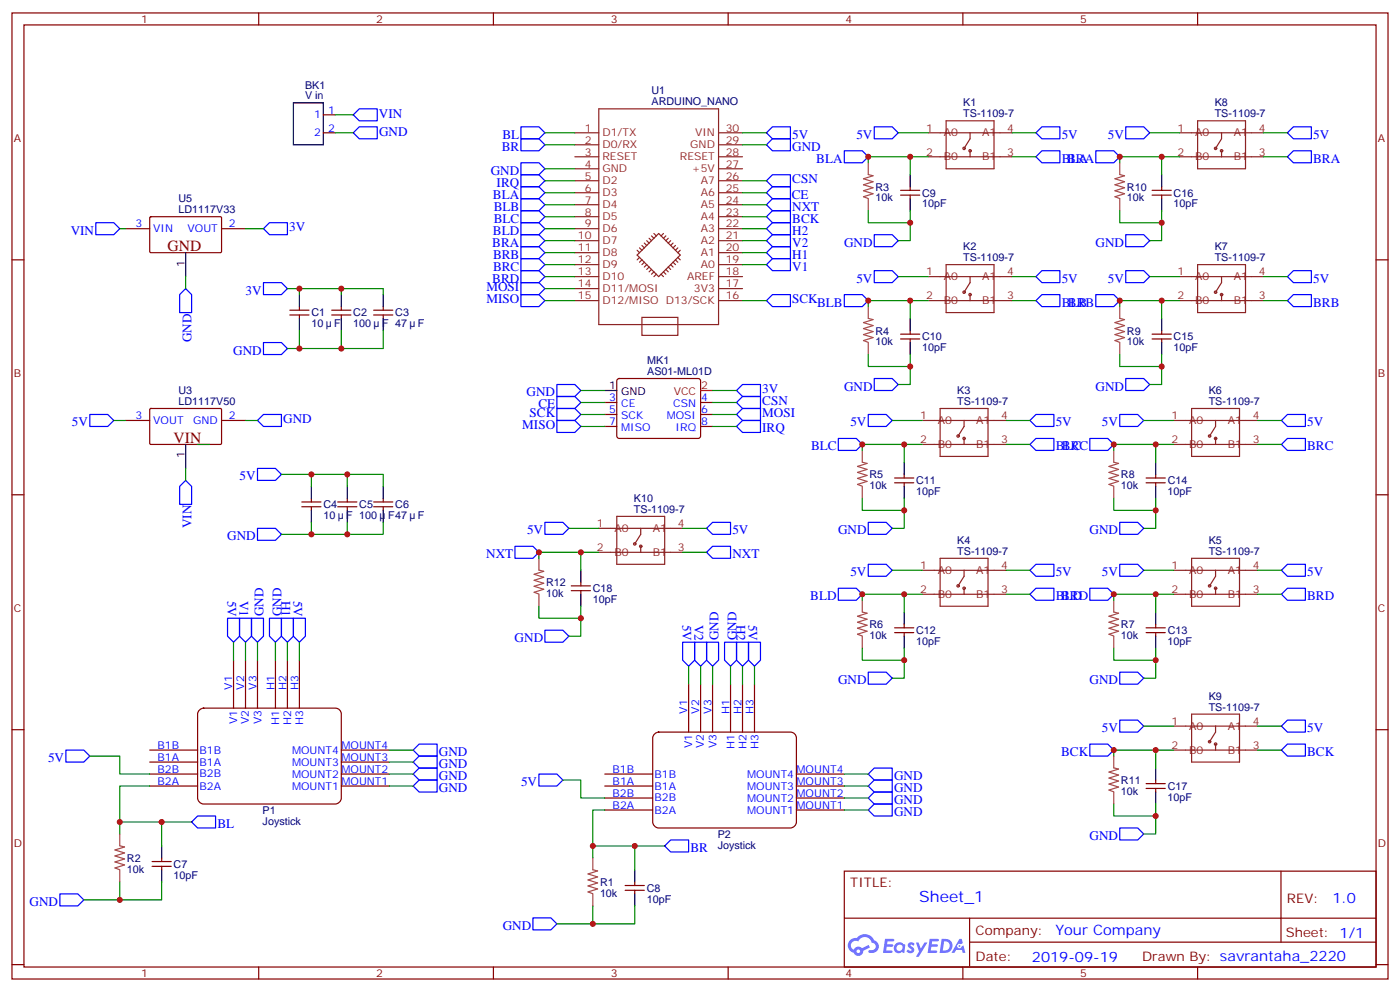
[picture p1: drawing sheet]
<svg xmlns="http://www.w3.org/2000/svg" width="412mm" height="292mm" viewBox="0 0 412 292" stroke-linecap="round" stroke-linejoin="round" font-family="sans-serif">
<g fill="none" stroke="#870000" stroke-width=".35">
<path d="M3.5 3.8h405.4v284.3h-405.4zM7.1 7.3h398.2v277.3h-398.2zM76.2 3.8v3.5M145.3 3.8v3.5M214.5 3.8v3.5M283.6 3.8v3.5M352.8 3.8v3.5M3.5 76.5h3.6M405.3 76.5h3.6M3.5 145.6h3.6M405.3 145.6h3.6M3.5 214.8h3.6"/>
<path d="M405.3 214.8h3.6M248.7 256.4h156.6v28.2h-156.6zM377.3 256.4v20.9M248.7 270.2h156.5M285.6 277.3h119.6M285.6 270.2v14.2M3.5 283.9h3.6M76.2 284.6v3.5M145.3 284.6v3.5M214.5 284.6v3.5M283.6 284.6v3.5M352.8 284.6v3.5"/>
<path d="M405.3 283.9h3.6"/>
</g>
<g fill="#5487ff">
<path d="M267.7 277.6a1.22 1.22 0 0 1 1.7 .2l-.4 .6a.47 .47 0 0 0-.3-.4 .47 .47 0 0 0-.5 .2l.1 .2a1.14 1.14 0 0 1 .8 1.8 1.14 1.14 0 0 1-1.9 0l-.2-.2 .5-.6 .7 .5a.29 .29 0 0 0 .3-.3 .29 .29 0 0 0-.2-.3 1.04 1.04 0 0 1-.6-1.7z"/>
<path d="M260.7 276.3h2.4l.3 .2-.2 .5-1.8 .1-.1 .8h1.5l.3 .4-.3 .4h-1.6l-.2 1.1h1.7l.2 .3-.2 .3-2.6 .1z"/>
<path d="M273.8 276.3h2.4l.3 .2-.1 .5-1.8 .1-.2 .8h1.6l.3 .4-.4 .4h-1.6l-.1 1.1h1.7l.2 .3-.2 .3-2.6 .1z"/>
<path d="M282.6 276.3h.7l.3 1.3-.6 .3a.69 .69 0 0 0-1 .3 .69 .69 0 0 0 .4 .9 .69 .69 0 0 0 .9-.6l.5-.2 .6 2.2h-.8l-.2-.9h-1.8l-.5 .9h-.8z"/>
<path d="M269.8 277.4h.8l.6 1.8 1.1-1.8h.9l-2.6 4.2h-.8l.9-1.5z"/>
<path d="M277.4 276.3l-.6 4.2h1.3a2.11 2.11 0 0 0 2.5-2.1 2.11 2.11 0 0 0-2.5-2.1zM278.1 277.1a1.39 1.39 0 0 1 1.7 1.4 1.39 1.39 0 0 1-1.8 1.3h-.3z"/>
<path d="M263.7 277.9a1.54 1.54 0 0 0-.1 2.2 1.54 1.54 0 0 0 2.2 .1l.6 .3 .3-2.3-.2-.3h-.4a1.49 1.49 0 0 0-2.4 0zM264 278.9a.94 .94 0 0 1 1.8 0 .94 .94 0 0 1-1.8 0z"/>
<path d="M250.4 276.7a2.18 2.18 0 0 0 1.1 3.7 1.44 1.44 0 0 0 1.6 .9 1.44 1.44 0 0 0 1.2-1.4l2-1.1-.5-.7-1.9 1a1.47 1.47 0 0 0-2.4 .4 1.39 1.39 0 0 1-.7-1.9 1.39 1.39 0 0 1 2-.5 2.12 2.12 0 0 1 2.2-1.3 2.12 2.12 0 0 1 1.9 1.7 1.14 1.14 0 0 1 1.1 1.4 1.14 1.14 0 0 1-1.7 .7 .43 .43 0 0 0-.5 .4 .43 .43 0 0 0 .4 .5 1.98 1.98 0 0 0 2.5-1.2 1.98 1.98 0 0 0-1.2-2.6 3.1 3.1 0 0 0-5.3-.6l-.9 .1zM252.3 280a.55 .55 0 0 1 1.1 0 .55 .55 0 0 1-1.1 0z"/>
<circle cx="282.6" cy="278.4" r=".26"/>
</g>
<g fill="none" stroke="#8c2424" stroke-width=".35">
<path d="M169.3 39.1h7.1M176.4 32h35.3v63.5h-35.3zM211.7 39.1h7M273.4 39.1h24.7M278.7 35.6h14.1v14.1h-14.1zM285.8 39.1v1.8l-1.8 2.8M347.5 39.1h24.7M352.8 35.6h14.1v14.1h-14.1zM359.8 39.1v1.8l-1.7 2.8M169.3 56.7h7.1M169.3 53.2h7.1M169.3 49.7h7.1"/>
<path d="M169.3 46.1h7.1M169.3 42.6h7.1M211.7 56.7h7M211.7 53.2h7M211.7 49.7h7M211.7 46.1h7M211.7 42.6h7M273.4 46.1h24.7M285.8 44.4v1.7M347.5 46.1h24.7M359.8 44.4v1.7M169.3 77.9h7.1"/>
<path d="M169.3 74.4h7.1M169.3 70.8h7.1M169.3 67.3h7.1M169.3 63.8h7.1M169.3 60.3h7.1M187.7 75.1l6.3-6.4 6.4 6.4-6.4 6.3zM187.7 73.7l.7 .7M188.4 73l.7 .7M188.4 75.8l-.7 .7M189.1 72.2l.7 .8M189.1 76.5l-.7 .7M189.8 71.5l.7 .7"/>
<path d="M189.8 77.2l-.7 .7M190.5 70.8l.7 .7M190.5 77.9l-.7 .7M191.2 70.1l.7 .7M191.2 78.6l-.7 .7M191.9 79.3l-.7 .7M191.9 69.4l.7 .7M192.6 68.7l.7 .7M195.4 68.7l-.7 .7M196.1 79.3l.7 .7M196.1 69.4l-.7 .7M196.8 78.6l.8 .7"/>
<path d="M196.8 70.1l-.7 .7M197.6 77.9l.7 .7M197.6 70.8l-.8 .7M198.3 77.2l.7 .7M198.3 71.5l-.7 .7M199 76.5l.7 .7M199 72.2l-.7 .8M199.7 75.8l.7 .7M199.7 73l-.7 .7M200.4 73.7l-.7 .7M211.7 77.9h7M211.7 74.4h7"/>
<path d="M211.7 70.8h7M211.7 67.3h7M211.7 63.8h7M211.7 60.3h7M278.7 77.9h14.1v14.1h-14.1zM352.8 77.9h14.1v14.1h-14.1zM169.3 84.9h7.1M169.3 81.4h7.1M169.3 88.5h7.1M189.1 93.4h10.6v5.3h-10.6zM192.6 80l-.7 .7M193.3 80.7l-.7 .7"/>
<path d="M194.7 80.7l.7 .7M195.4 80l.7 .7M211.7 84.9h7M211.7 81.4h7M211.7 88.5h7M273.4 81.4h24.7M273.4 88.5h24.7M285.8 81.4v1.8l-1.8 2.8M285.8 86.7v1.8M347.5 81.4h24.7M347.5 88.5h24.7M359.8 81.4v1.8l-1.7 2.8"/>
<path d="M359.8 86.7v1.8M271.6 123.8h24.7M271.6 130.8h24.7M276.9 120.2h14.1v14.1h-14.1zM284 123.8v1.7l-1.8 2.8M284 129v1.8M345.7 123.8h24.7M345.7 130.8h24.7M351 120.2h14.1v14.1h-14.1zM358.1 123.8v1.7l-1.8 2.8M358.1 129v1.8M176.4 155.5h24.7"/>
<path d="M181.7 152h14.1v14.1h-14.1zM188.7 155.5v1.8l-1.7 2.8M176.4 162.6h24.7M188.7 160.8v1.8M271.6 167.9h24.7M271.6 174.9h24.7M276.9 164.3h14.1v14.1h-14.1zM284 167.9v1.7l-1.8 2.8M284 173.1v1.8M345.7 167.9h24.7M345.7 174.9h24.7M351 164.3h14.1v14.1h-14.1z"/>
<path d="M358.1 167.9v1.7l-1.8 2.8M358.1 173.1v1.8M345.7 213.7h24.7M351 210.2h14.1v14.1h-14.1zM358.1 213.7v1.8l-1.8 2.8M358.1 219v1.8M345.7 220.8h24.7"/>
<circle cx="284" cy="43.7" r=".35"/>
<circle cx="285.8" cy="44.4" r=".35"/>
<circle cx="358.1" cy="43.7" r=".35"/>
<circle cx="359.8" cy="44.4" r=".35"/>
<circle cx="284" cy="86" r=".35"/>
<circle cx="285.8" cy="86.7" r=".35"/>
<circle cx="358.1" cy="86" r=".35"/>
<circle cx="359.8" cy="86.7" r=".35"/>
<circle cx="282.2" cy="128.3" r=".35"/>
<circle cx="284" cy="129" r=".35"/>
<circle cx="356.3" cy="128.3" r=".35"/>
<circle cx="358.1" cy="129" r=".35"/>
<circle cx="187" cy="160.1" r=".35"/>
<circle cx="188.7" cy="160.8" r=".35"/>
<circle cx="282.2" cy="172.4" r=".35"/>
<circle cx="284" cy="173.1" r=".35"/>
<circle cx="356.3" cy="172.4" r=".35"/>
<circle cx="358.1" cy="173.1" r=".35"/>
<circle cx="356.3" cy="218.3" r=".35"/>
<circle cx="358.1" cy="219" r=".35"/>
</g>
<g fill="none" stroke="#870000" stroke-width=".35">
<path d="M95.2 33.8h3.6M95.2 39.1h3.6M265.3 56h5.6M265.3 57.4h5.6M268.1 55v1M268.1 57.4v1.1M339.4 56h5.6M339.4 57.4h5.6M342.2 55v1M342.2 57.4v1.1M37 67.3h7.1M44.2 64l.2-.2h20.7l.2 .3-.1 10.1-.3 .2-20.6-.1-.2-.3z"/>
<path d="M65.3 67.3h7M85.4 91.3h5.6M85.4 92.7h5.6M88.2 90.2v1.1M88.2 92.7v1.1M97.7 91.3h5.7M97.7 92.7h5.7M100.5 90.2v1.1M100.5 92.7v1.1M110.1 91.3h5.6M110.1 92.7h5.6M112.9 90.2v1.1"/>
<path d="M112.9 92.7v1.1M265.3 98.4h5.6M265.3 99.8h5.6M268.1 97.3v1.1M268.1 99.8v1M339.4 98.4h5.6M339.4 99.8h5.6M342.2 97.3v1.1M342.2 99.8v1M178.2 118.5h3.5M181.9 111.6l.5-.2h23.3l.5 .2 .2 .5-.1 16.5-.6 .4h-23.6l-.4-.7v-16.2zM206.4 118.5h3.5"/>
<path d="M37 123.8h7.1M44.2 120.4l.2-.2 20.7 .1 .2 .3-.1 10-.3 .2h-20.6l-.2-.3zM65.3 123.8h7M178.2 122h3.5M178.2 125.5h3.5M206.4 122h3.5M206.4 125.5h3.5M266.3 139.6v1.1M340.4 139.6v1.1M88.9 147.7h5.6M88.9 149.2h5.6M91.7 146.7v1"/>
<path d="M91.7 149.2v1M99.5 147.7h5.6M99.5 149.2h5.6M102.3 146.7v1M102.3 149.2v1M110.1 147.7h5.6M110.1 149.2h5.6M112.9 146.7v1M112.9 149.2v1M263.5 140.7h5.7M263.5 142.1h5.7M266.3 142.1v1.1"/>
<path d="M337.6 140.7h5.7M337.6 142.1h5.7M340.4 142.1v1.1M168.3 172.4h5.6M168.3 173.8h5.6M171.1 171.4v1M171.1 173.8v1.1M68.8 194.3v14.1M72.3 194.3v14.1M75.8 194.3v14.1M81.1 194.3v14.1M84.7 194.3v14.1"/>
<path d="M88.2 194.3v14.1M263.5 184.8h5.7M263.5 186.2h5.7M266.3 183.7v1.1M266.3 186.2v1.1M337.6 184.8h5.7M337.6 186.2h5.7M340.4 183.7v1.1M340.4 186.2v1.1M58.8 208.9l1.2-.5h38.8a1.76 1.76 0 0 1 1.7 1.8v24.7a1.89 1.89 0 0 1-1.7 1.7h-38.8a1.89 1.89 0 0 1-1.8-1.7v-24.7zM192.8 216l1.2-.5h38.8a1.76 1.76 0 0 1 1.8 1.7v24.7a1.89 1.89 0 0 1-1.8 1.8h-38.8a1.89 1.89 0 0 1-1.7-1.8v-24.7zM202.8 201.4v14.1"/>
<path d="M206.4 201.4v14.1M209.9 201.4v14.1M215.2 201.4v14.1M218.7 201.4v14.1M222.2 201.4v14.1M44.1 231.4h14.1M44.1 227.8h14.1M44.1 224.3h14.1M44.1 220.8h14.1M100.5 231.4h14.2M100.5 227.8h14.2M100.5 224.3h14.2"/>
<path d="M100.5 220.8h14.2M178.2 231.4h14.1M178.2 227.8h14.1M178.2 238.4h14.1M178.2 234.9h14.1M234.6 231.4h14.1M234.6 227.8h14.1M234.6 238.4h14.1M234.6 234.9h14.1M337.6 230.6h5.7M337.6 232.1h5.7M340.4 229.6v1"/>
<path d="M340.4 232.1v1M44.8 253.6h5.6M44.8 255h5.6M47.6 252.5v1.1M47.6 255v1M187 259.6v1M184.1 260.6h5.7M184.1 262h5.7M187 262v1.1"/>
</g>
<g fill="none" stroke="#000" stroke-width=".35">
<path d="M86.4 30.3h8.8v12.3h-8.8zM268.1 51.4v3.6M268.1 58.5v3.5M342.2 51.4v3.6M342.2 58.5v3.5M54.7 74.4v7M88.2 86.7v3.5M88.2 93.8v3.5M100.5 86.7v3.5M100.5 93.8v3.5M112.9 86.7v3.5M112.9 93.8v3.5"/>
<path d="M268.1 93.8v3.5M342.2 93.8v3.5M178.2 114.9h3.5M268.1 100.8v3.6M342.2 100.8v3.6M54.7 130.8v7.1M266.3 136.1v3.5M340.4 136.1v3.5M91.7 143.2v3.5M91.7 150.2v3.5M102.3 143.2v3.5M102.3 150.2v3.5"/>
<path d="M112.9 143.2v3.5M112.9 150.2v3.5M266.3 143.2v3.5M340.4 143.2v3.5M171.1 167.9v3.5M171.1 174.9v3.5M266.3 180.2v3.5M266.3 187.3v3.5M340.4 180.2v3.5M340.4 187.3v3.5M340.4 226.1v3.5M340.4 233.1v3.5"/>
<path d="M47.6 249v3.5M47.6 256v3.6M187 256v3.6M187 263.1v3.5"/>
</g>
<path d="M206.4 114.9h3.5" fill="none" stroke="#f00" stroke-width=".35"/>
<g fill="none" stroke="#a64a4a" stroke-width=".35">
<path d="M255.8 47.9v3.5l1.4 .3-2.8 .9 2.8 .9-2.8 .9 2.8 .9-2.8 .8 2.8 .9-2.8 .9 1.4 .5M255.8 58.5v3.5M329.8 47.9v3.5l1.5 .3-2.9 .9 2.9 .9-2.9 .9 2.9 .9-2.9 .8 2.9 .9-2.9 .9 1.4 .5M329.8 58.5v3.5M255.8 90.2v3.5l1.4 .4-2.8 .8 2.8 .9-2.8 .9 2.8 .9-2.8 .9 2.8 .9-2.8 .8 1.4 .6M329.8 90.2v3.5l1.5 .4-2.9 .8 2.9 .9-2.9 .9 2.9 .9-2.9 .9 2.9 .9-2.9 .8 1.4 .6M255.8 100.9v3.5M329.8 100.9v3.5M254 132.6v3.4l1.4 .4-2.8 .9 2.8 .9-2.8 .8 2.8 .9-2.8 .9 2.8 .9-2.8 .9 1.4 .5M328.1 132.6v3.4l1.4 .4-2.8 .9 2.8 .9-2.8 .8 2.8 .9-2.8 .9 2.8 .9-2.8 .9 1.4 .5M254 143.2v3.5M328.1 143.2v3.5"/>
<path d="M158.7 164.3v3.5l1.5 .3-2.9 .9 2.9 .9-2.9 .9 2.9 .9-2.9 .9 2.9 .8-2.9 .9 1.4 .6M158.7 175v3.4M254 176.7v3.4l1.4 .4-2.8 .9 2.8 .9-2.8 .8 2.8 .9-2.8 .9 2.8 .9-2.8 .9 1.4 .5M328.1 176.7v3.4l1.4 .4-2.8 .9 2.8 .9-2.8 .8 2.8 .9-2.8 .9 2.8 .9-2.8 .9 1.4 .5M254 187.3v3.5M328.1 187.3v3.5M328.1 222.5v3.5l1.4 .4-2.8 .8 2.8 .9-2.8 .9 2.8 .9-2.8 .9 2.8 .8-2.8 .9 1.4 .6M328.1 233.2v3.4M35.3 245.5v3.4l1.4 .4-2.8 .9 2.8 .9-2.8 .8 2.8 .9-2.8 .9 2.8 .9-2.8 .9 1.4 .5M35.3 256.1v3.5M174.6 252.5v3.5l1.4 .3-2.8 .9 2.8 .9-2.8 .9 2.8 .9-2.8 .9 2.8 .8-2.8 .9 1.4 .5M174.6 263.2v3.4"/>
</g>
<g fill="none" stroke="#00f" stroke-width=".35">
<path d="M104.1 39.1l1.7-1.8h5.3v3.6h-5.3zM105.8 32h5.3v3.6h-5.3l-1.7-1.8zM153.5 37.3h5.2l1.8 1.8-1.8 1.8h-5.2zM227.5 37.3h5.3v3.6h-5.3l-1.7-1.8zM257.5 37.3h5.3l1.8 1.8-1.8 1.8h-5.3zM306.9 37.3h5.3v3.6h-5.3l-1.7-1.8zM331.6 37.3h5.3l1.8 1.8-1.8 1.8h-5.3zM381 37.3h5.3v3.6h-5.3l-1.8-1.8zM153.5 47.9h5.2l1.8 1.8-1.8 1.7h-5.2zM153.5 55h5.2l1.8 1.7-1.8 1.8h-5.2zM153.5 58.5h5.2l1.8 1.8-1.8 1.7h-5.2zM153.5 40.9h5.2l1.8 1.7-1.8 1.8h-5.2z"/>
<path d="M153.5 51.4h5.2l1.8 1.8-1.8 1.8h-5.2zM225.8 53.2l1.7-1.8h5.3v3.6h-5.3zM227.5 40.9h5.3v3.5h-5.3l-1.7-1.8zM227.5 58.5h5.3v3.5h-5.3l-1.7-1.7zM227.5 55h5.3v3.5h-5.3l-1.7-1.8zM248.7 44.4h5.3l1.8 1.7-1.8 1.8h-5.3zM306.9 44.4h5.3v3.5h-5.3l-1.7-1.8zM322.8 44.4h5.3l1.7 1.7-1.7 1.8h-5.3zM381 44.4h5.3v3.5h-5.3l-1.8-1.8zM28.2 65.5h5.3l1.8 1.8-1.8 1.8h-5.3zM77.6 67.3l1.8-1.8h5.3v3.6h-5.3zM153.5 62h5.2l1.8 1.8-1.8 1.7h-5.2z"/>
<path d="M153.5 65.5h5.2l1.8 1.8-1.8 1.8h-5.2zM153.5 79.7h5.2l1.8 1.7-1.8 1.8h-5.2zM153.5 76.1h5.2l1.8 1.8-1.8 1.8h-5.2zM153.5 72.6h5.2l1.8 1.8-1.8 1.7h-5.2zM153.5 69.1h5.2l1.8 1.7-1.8 1.8h-5.2zM227.5 65.5h5.3v3.6h-5.3l-1.7-1.8zM227.5 72.6h5.3v3.5h-5.3l-1.7-1.7zM227.5 69.1h5.3v3.5h-5.3l-1.7-1.8zM227.5 76.1h5.3v3.6h-5.3l-1.7-1.8zM227.5 62h5.3v3.5h-5.3l-1.7-1.7zM257.5 69.1h5.3l1.8 1.7-1.8 1.8h-5.3zM257.5 79.7h5.3l1.8 1.7-1.8 1.8h-5.3z"/>
<path d="M306.9 79.7h5.3v3.5h-5.3l-1.7-1.8zM331.6 79.7h5.3l1.8 1.7-1.8 1.8h-5.3zM331.6 69.1h5.3l1.8 1.7-1.8 1.8h-5.3zM381 79.7h5.3v3.5h-5.3l-1.8-1.8zM54.7 84.9l1.7 1.8v5.3h-3.5v-5.3zM77.6 83.2h5.3l1.8 1.7-1.8 1.8h-5.3zM153.5 83.2h5.2l1.8 1.7-1.8 1.8h-5.2zM153.5 86.7h5.2l1.8 1.8-1.8 1.7h-5.2zM225.8 88.5l1.7-1.8h5.3v3.5h-5.3zM248.7 86.7h5.3l1.8 1.8-1.8 1.7h-5.3zM306.9 86.7h5.3v3.5h-5.3l-1.7-1.7zM322.8 86.7h5.3l1.7 1.8-1.7 1.7h-5.3z"/>
<path d="M381 86.7h5.3v3.5h-5.3l-1.8-1.7zM77.6 100.8h5.3l1.8 1.8-1.8 1.8h-5.3zM164 116.7h5.3l1.8 1.8-1.8 1.7h-5.3zM164 113.2h5.3l1.8 1.7-1.8 1.8h-5.3zM217 118.5l1.7-1.8h5.3v3.5h-5.3zM217 114.9l1.7-1.7h5.3v3.5h-5.3zM257.5 111.4h5.3l1.8 1.8-1.8 1.7h-5.3zM331.6 111.4h5.3l1.8 1.8-1.8 1.7h-5.3zM26.5 122h5.2l1.8 1.8-1.8 1.7h-5.2zM75.8 123.8l1.8-1.8h5.3v3.5h-5.3zM75.8 137.9h5.3l1.8 1.7-1.8 1.8h-5.3zM164 120.2h5.3l1.8 1.8-1.8 1.8h-5.3z"/>
<path d="M164 123.8h5.3l1.8 1.7-1.8 1.8h-5.3zM217 122l1.7-1.8h5.3v3.6h-5.3zM218.7 123.8h5.3v3.5h-5.3l-1.7-1.8zM246.9 129h5.3l1.8 1.8-1.8 1.8h-5.3zM255.8 122h5.3l1.7 1.8-1.7 1.7h-5.3zM303.4 130.8l1.8-1.8h5.2v3.6h-5.2zM305.2 122h5.2v3.5h-5.2l-1.8-1.7zM321 129h5.3l1.8 1.8-1.8 1.8h-5.3zM329.8 122h5.3l1.8 1.8-1.8 1.7h-5.3zM377.5 123.8l1.7-1.8h5.3v3.5h-5.3zM379.2 129h5.3v3.6h-5.3l-1.7-1.8zM54.7 141.4l1.7 1.8v5.2h-3.5v-5.2z"/>
<path d="M75.8 155.5h5.3l1.8 1.8-1.8 1.7h-5.3zM160.5 153.7h5.3l1.8 1.8-1.8 1.8h-5.3zM209.9 153.7h5.3v3.6h-5.3l-1.8-1.8zM255.8 153.7h5.3l1.7 1.8-1.7 1.8h-5.3zM329.8 153.7h5.3l1.8 1.8-1.8 1.8h-5.3zM151.7 160.8h5.3l1.7 1.8-1.7 1.7h-5.3zM208.1 162.6l1.8-1.8h5.3v3.5h-5.3zM246.9 173.1h5.3l1.8 1.8-1.8 1.8h-5.3zM255.8 166.1h5.3l1.7 1.8-1.7 1.7h-5.3zM303.4 174.9l1.8-1.8h5.2v3.6h-5.2zM303.4 167.9l1.8-1.8h5.2v3.5h-5.2zM321 173.1h5.3l1.8 1.8-1.8 1.8h-5.3z"/>
<path d="M329.8 166.1h5.3l1.8 1.8-1.8 1.7h-5.3zM377.5 174.9l1.7-1.8h5.3v3.6h-5.3zM379.2 166.1h5.3v3.5h-5.3l-1.7-1.7zM67 182h3.6v5.3l-1.8 1.7-1.8-1.7zM70.6 182h3.5v5.3l-1.8 1.7-1.7-1.7zM74.1 182h3.5v5.3l-1.8 1.7-1.7-1.7zM79.4 182h3.5v5.3l-1.8 1.7-1.7-1.7zM82.9 182h3.5v5.3l-1.7 1.7-1.8-1.7zM86.4 182h3.6v5.3l-1.8 1.7-1.8-1.7zM160.5 185.5h5.3l1.8 1.8-1.8 1.7h-5.3zM201.1 189h3.5v5.3l-1.8 1.8-1.7-1.8zM204.6 189h3.5v5.3l-1.7 1.8-1.8-1.8z"/>
<path d="M208.1 189h3.6v5.3l-1.8 1.8-1.8-1.8zM213.4 189h3.6v5.3l-1.8 1.8-1.8-1.8zM217 189h3.5v5.3l-1.8 1.8-1.7-1.8zM220.5 189h3.5v5.3l-1.8 1.8-1.7-1.8zM255.8 197.8h5.3l1.7 1.8-1.7 1.8h-5.3zM329.8 197.8h5.3l1.8 1.8-1.8 1.8h-5.3zM123.5 219h5.3v3.5h-5.3l-1.8-1.7zM321 219h5.3l1.8 1.8-1.8 1.7h-5.3zM329.8 211.9h5.3l1.8 1.8-1.8 1.8h-5.3zM379.2 211.9h5.3v3.6h-5.3l-1.7-1.8zM19.4 220.8h5.3l1.8 1.7-1.8 1.8h-5.3zM123.5 222.5h5.3v3.6h-5.3l-1.8-1.8z"/>
<path d="M123.5 226.1h5.3v3.5h-5.3l-1.8-1.8zM123.5 229.6h5.3v3.5h-5.3l-1.8-1.7zM158.7 227.8h5.3l1.8 1.8-1.8 1.8h-5.3zM255.8 231.4l1.7-1.8h5.3v3.5h-5.3zM255.8 238.4l1.7-1.8h5.3v3.6h-5.3zM257.5 226.1h5.3v3.5h-5.3l-1.7-1.8zM257.5 233.1h5.3v3.5h-5.3l-1.7-1.7zM377.5 220.8l1.7-1.8h5.3v3.5h-5.3zM58.2 240.2h5.3v3.5h-5.3l-1.8-1.8zM197.6 247.2h5.2v3.6h-5.2l-1.8-1.8zM329.8 243.7h5.3l1.8 1.8-1.8 1.7h-5.3zM17.6 263.1h5.3l1.8 1.8-1.8 1.7h-5.3z"/>
<path d="M157 270.2h5.3l1.7 1.7-1.7 1.8h-5.3z"/>
</g>
<g fill="none" stroke="#008700" stroke-width=".35">
<path d="M98.8 39.1h5.3M98.8 33.8h5.3M160.5 39.1h8.8M218.7 39.1h7.1M264.6 39.1h8.8M298.1 39.1h7.1M338.7 39.1h8.8M372.2 39.1h7M160.5 42.6h8.8M160.5 49.7h8.8M160.5 56.7h8.8M160.5 53.2h8.8"/>
<path d="M218.7 42.6h7.1M218.7 56.7h7.1M218.7 53.2h7.1M268.1 46.1v5.3M273.4 46.1h-17.6v1.8M298.1 46.1h7.1M342.2 46.1v5.3M347.5 46.1h-17.7v1.8M372.2 46.1h7M35.3 67.3h1.7M72.3 67.3h5.3M160.5 67.3h8.8"/>
<path d="M160.5 77.9h8.8M160.5 74.4h8.8M160.5 70.8h8.8M160.5 63.8h8.8M160.5 60.3h8.8M218.7 67.3h7.1M218.7 77.9h7.1M218.7 74.4h7.1M218.7 70.8h7.1M218.7 63.8h7.1M218.7 60.3h7.1M255.8 62v3.5h12.3v5.3h-3.5"/>
<path d="M268.1 62v3.5M329.8 62v3.5h12.4v5.3h-3.5M342.2 62v3.5M54.7 81.4v3.5M84.7 84.9h3.5v1.8M88.2 97.3v5.3h-3.5M88.2 84.9h12.3v1.8M100.5 97.3v5.3h-12.3M100.5 84.9h12.4v1.8M112.9 97.3v5.3h-12.4M160.5 84.9h8.8M160.5 88.5h8.8"/>
<path d="M160.5 81.4h8.8M218.7 88.5h7.1M264.6 81.4h8.8M268.1 88.5v5.3M273.4 88.5h-17.6v1.7M298.1 88.5h7.1M298.1 81.4h7.1M338.7 81.4h8.8M342.2 88.5v5.3M347.5 88.5h-17.7v1.7M372.2 88.5h7M372.2 81.4h7"/>
<path d="M171.1 118.5h7.1M171.1 114.9h7.1M209.9 118.5h7.1M209.9 114.9h7.1M255.8 104.4v3.5h12.3v5.3h-3.5M268.1 104.4v3.5M329.8 104.4v3.5h12.4v5.3h-3.5M342.2 104.4v3.5M33.5 123.8h3.5M54.7 137.9v3.5M58.2 130.8h3.5M72.3 123.8h3.5"/>
<path d="M82.9 139.6h8.8v3.6M91.7 139.6h10.6v3.6M102.3 139.6h10.6v3.6M171.1 125.5h7.1M171.1 122h7.1M209.9 125.5h7.1M209.9 122h7.1M262.8 123.8h8.8M266.3 130.8v5.3M271.6 130.8h-17.6v1.8M296.3 130.8h7.1M296.3 123.8h7.1"/>
<path d="M336.9 123.8h8.8M340.4 130.8v5.3M345.7 130.8h-17.6v1.8M370.4 130.8h7.1M370.4 123.8h7.1M91.7 153.7v3.6h-8.8M102.3 153.7v3.6h-10.6M112.9 153.7v3.6h-10.6M167.6 155.5h8.8M201.1 155.5h7M254 146.7v3.5h12.3v5.3h-3.5M266.3 146.7v3.5"/>
<path d="M328.1 146.7v3.5h12.3v5.3h-3.5M340.4 146.7v3.5M158.7 178.4v3.6h12.4v5.3h-3.5M171.1 162.6v5.3M171.1 178.4v3.6M176.4 162.6h-17.7v1.7M201.1 162.6h7M262.8 167.9h8.8M266.3 174.9v5.3M271.6 174.9h-17.6v1.8M296.3 174.9h7.1M296.3 167.9h7.1"/>
<path d="M336.9 167.9h8.8M340.4 174.9v5.3M345.7 174.9h-17.6v1.8M370.4 174.9h7.1M370.4 167.9h7.1M68.8 189v5.3M72.3 189v5.3M75.8 189v5.3M81.1 189v5.3M84.7 189v5.3M88.2 189v5.3M202.8 196.1v5.3"/>
<path d="M206.4 196.1v5.3M209.9 196.1v5.3M215.2 196.1v5.3M218.7 196.1v5.3M222.2 196.1v5.3M254 190.8v3.5h12.3v5.3h-3.5M266.3 190.8v3.5M328.1 190.8v3.5h12.3v5.3h-3.5M340.4 190.8v3.5M336.9 213.7h8.8M370.4 213.7h7.1M26.5 222.5h8.8v5.3h8.8"/>
<path d="M44.1 231.4h-8.8v14.1M114.7 231.4h7M114.7 227.8h7M114.7 224.3h7M114.7 220.8h7M165.8 229.6h5.3v5.3h7.1M178.2 238.4h-3.6v14.1M248.7 238.4h7.1M248.7 234.9h7.1M248.7 231.4h7.1M248.7 227.8h7.1M328.1 236.6v3.6h12.3v5.3h-3.5"/>
<path d="M340.4 220.8v5.3M340.4 236.6v3.6M345.7 220.8h-17.6v1.7M370.4 220.8h7.1M35.3 241.9h12.3v7.1M35.3 259.6v5.3M47.6 259.6v5.3h-22.9M47.6 241.9h8.8M174.6 249h12.4v7M187 249h8.8M174.6 266.6v5.3M187 266.6v5.3h-23"/>
</g>
<g fill="#c00">
<circle cx="329.8" cy="46.1" r=".88"/>
<circle cx="328.1" cy="130.8" r=".88"/>
<circle cx="328.1" cy="220.8" r=".88"/>
<circle cx="254" cy="130.8" r=".88"/>
<circle cx="255.8" cy="46.1" r=".88"/>
<circle cx="340.4" cy="240.2" r=".88"/>
<circle cx="340.4" cy="220.8" r=".88"/>
<circle cx="266.3" cy="130.8" r=".88"/>
<circle cx="266.3" cy="150.2" r=".88"/>
<circle cx="268.1" cy="46.1" r=".88"/>
<circle cx="268.1" cy="65.5" r=".88"/>
<circle cx="187" cy="249" r=".88"/>
<circle cx="88.2" cy="102.6" r=".88"/>
<circle cx="100.5" cy="84.9" r=".88"/>
<circle cx="91.7" cy="139.6" r=".88"/>
<circle cx="91.7" cy="157.3" r=".88"/>
<circle cx="102.3" cy="157.3" r=".88"/>
<circle cx="102.3" cy="139.6" r=".88"/>
<circle cx="88.2" cy="84.9" r=".88"/>
<circle cx="100.5" cy="102.6" r=".88"/>
<circle cx="35.3" cy="264.9" r=".88"/>
<circle cx="35.3" cy="241.9" r=".88"/>
<circle cx="47.6" cy="241.9" r=".88"/>
<circle cx="174.6" cy="271.9" r=".88"/>
<circle cx="174.6" cy="249" r=".88"/>
<circle cx="268.1" cy="107.9" r=".88"/>
<circle cx="268.1" cy="88.5" r=".88"/>
<circle cx="266.3" cy="194.3" r=".88"/>
<circle cx="266.3" cy="174.9" r=".88"/>
<circle cx="340.4" cy="174.9" r=".88"/>
<circle cx="340.4" cy="194.3" r=".88"/>
<circle cx="342.2" cy="88.5" r=".88"/>
<circle cx="342.2" cy="107.9" r=".88"/>
<circle cx="342.2" cy="65.5" r=".88"/>
<circle cx="342.2" cy="46.1" r=".88"/>
<circle cx="340.4" cy="150.2" r=".88"/>
<circle cx="340.4" cy="130.8" r=".88"/>
<circle cx="171.1" cy="162.6" r=".88"/>
<circle cx="171.1" cy="182" r=".88"/>
<circle cx="255.8" cy="88.5" r=".88"/>
<circle cx="254" cy="174.9" r=".88"/>
<circle cx="328.1" cy="174.9" r=".88"/>
<circle cx="329.8" cy="88.5" r=".88"/>
<circle cx="158.8" cy="162.6" r=".88"/>
</g>
<g font-size="4.6" fill="#800">
<text x="49.4" y="74">GND</text>
<text x="51.2" y="130.4">VIN</text>
</g>
<text font-size="4.6" fill="#00f" x="270.8" y="265.4">Sheet_1</text>
<g font-size="4.2" fill="#00f">
<text x="392.5" y="265.7">1.0</text>
<text x="310.9" y="275.2">Your Company</text>
<text x="304" y="283">2019-09-19</text>
</g>
<g font-size="3.9" fill="#00f">
<text x="111.6" y="34.6">VIN</text>
<text x="111.7" y="39.9">GND</text>
<text x="148" y="40.9">BL</text>
<text x="233.4" y="40.9">5V</text>
<text x="252.3" y="40.9">5V</text>
<text x="312.7" y="40.9">5V</text>
<text x="326.3" y="40.9">5V</text>
<text x="386.8" y="40.9">5V</text>
<text x="147.8" y="44.4">BR</text>
<text x="233.4" y="44.4">GND</text>
<text x="240.5" y="47.9">BLA</text>
<text x="312.7" y="47.9">BLA</text>
<text x="314.3" y="47.9">BRA</text>
<text x="386.8" y="47.9">BRA</text>
<text x="144.5" y="51.4">GND</text>
<text x="233.4" y="54">CSN</text>
<text x="145.2" y="58.5">BLA</text>
<text x="146.3" y="55">IRQ</text>
<text x="233.2" y="58.5">CE</text>
<text x="145.4" y="62">BLB</text>
<text x="145.4" y="65.5">BLC</text>
<text x="233.4" y="62">NXT</text>
<text x="233.4" y="65.5">BCK</text>
<text x="20.8" y="69.1">VIN</text>
<text x="85.2" y="68.1">3V</text>
<text x="145.2" y="69.1">BLD</text>
<text x="233.4" y="69.1">H2</text>
<text x="145" y="72.6">BRA</text>
<text x="145.2" y="76.1">BRB</text>
<text x="233.4" y="76.1">H1</text>
<text x="233.4" y="72.6">V2</text>
<text x="248.6" y="72.6">GND</text>
<text x="322.7" y="72.6">GND</text>
<text x="145" y="83.2">BRD</text>
<text x="145.2" y="79.7">BRC</text>
<text x="233.4" y="79.7">V1</text>
<text x="252.3" y="83.2">5V</text>
<text x="312.7" y="83.2">5V</text>
<text x="326.3" y="83.2">5V</text>
<text x="386.8" y="83.2">5V</text>
<text x="72.3" y="86.7">3V</text>
<text x="143.3" y="85.7">MOSI</text>
<text x="143.3" y="89.3">MISO</text>
<text x="233.4" y="89.3">SCK</text>
<text x="240.7" y="90.2">BLB</text>
<text x="312.7" y="90.2">BLB</text>
<text x="314.6" y="90.2">BRB</text>
<text x="386.8" y="90.2">BRB</text>
<text x="56.4" y="100.7" transform="rotate(-90 56.4 100.7)">GND</text>
<text x="68.7" y="104.4">GND</text>
<text x="155.1" y="116.7">GND</text>
<text x="224.5" y="115.7">3V</text>
<text x="224.6" y="119.2">CSN</text>
<text x="248.6" y="114.9">GND</text>
<text x="322.7" y="114.9">GND</text>
<text x="21.2" y="125.5">5V</text>
<text x="83.4" y="124.5">GND</text>
<text x="156" y="122.8">SCK</text>
<text x="158.6" y="120.2">CE</text>
<text x="224.5" y="122.8">MOSI</text>
<text x="250.5" y="125.5">5V</text>
<text x="311" y="125.5">5V</text>
<text x="324.6" y="125.5">5V</text>
<text x="385.1" y="125.5">5V</text>
<text x="153.8" y="126.3">MISO</text>
<text x="224.5" y="127.3">IRQ</text>
<text x="238.9" y="132.6">BLC</text>
<text x="311" y="132.6">BLC</text>
<text x="312.8" y="132.6">BRC</text>
<text x="385.1" y="132.6">BRC</text>
<text x="70.6" y="141.4">5V</text>
<text x="56.4" y="155.5" transform="rotate(-90 56.4 155.5)">VIN</text>
<text x="66.9" y="159">GND</text>
<text x="155.3" y="157.3">5V</text>
<text x="215.7" y="157.3">5V</text>
<text x="246.9" y="157.3">GND</text>
<text x="320.9" y="157.3">GND</text>
<text x="143.2" y="164.3">NXT</text>
<text x="215.7" y="164.3">NXT</text>
<text x="250.5" y="169.6">5V</text>
<text x="311" y="169.6">5V</text>
<text x="324.6" y="169.6">5V</text>
<text x="385.1" y="169.6">5V</text>
<text x="67" y="176.8" transform="rotate(90 67 176.8)">5V</text>
<text x="70.6" y="176.8" transform="rotate(90 70.6 176.8)">V1</text>
<text x="82.9" y="176.8" transform="rotate(90 82.9 176.8)">H1</text>
<text x="86.4" y="176.8" transform="rotate(90 86.4 176.8)">5V</text>
<text x="238.7" y="176.7">BLD</text>
<text x="311" y="176.7">BLD</text>
<text x="312.6" y="176.7">BRD</text>
<text x="385.1" y="176.7">BRD</text>
<text x="77.6" y="181.4" transform="rotate(-90 77.6 181.4)">GND</text>
<text x="82.9" y="181.4" transform="rotate(-90 82.9 181.4)">GND</text>
<text x="201.1" y="183.9" transform="rotate(90 201.1 183.9)">5V</text>
<text x="204.6" y="183.9" transform="rotate(90 204.6 183.9)">V2</text>
<text x="217" y="183.9" transform="rotate(90 217 183.9)">H2</text>
<text x="220.5" y="183.9" transform="rotate(90 220.5 183.9)">5V</text>
<text x="151.6" y="189">GND</text>
<text x="211.7" y="188.5" transform="rotate(-90 211.7 188.5)">GND</text>
<text x="217" y="188.5" transform="rotate(-90 217 188.5)">GND</text>
<text x="246.9" y="201.4">GND</text>
<text x="320.9" y="201.4">GND</text>
<text x="324.6" y="215.5">5V</text>
<text x="385.1" y="215.5">5V</text>
<text x="14.1" y="224.3">5V</text>
<text x="129.3" y="222.5">GND</text>
<text x="129.3" y="226.1">GND</text>
<text x="312.6" y="222.5">BCK</text>
<text x="385.1" y="222.5">BCK</text>
<text x="129.3" y="229.6">GND</text>
<text x="129.3" y="233.1">GND</text>
<text x="153.5" y="231.4">5V</text>
<text x="263.3" y="229.6">GND</text>
<text x="263.3" y="233.1">GND</text>
<text x="263.3" y="236.6">GND</text>
<text x="64" y="243.7">BL</text>
<text x="263.3" y="240.2">GND</text>
<text x="203.4" y="250.8">BR</text>
<text x="320.9" y="247.2">GND</text>
<text x="8.7" y="266.6">GND</text>
<text x="148.1" y="273.7">GND</text>
</g>
<g font-size="3.9" fill="#800">
<text x="250.5" y="261">TITLE:</text>
<text x="379.1" y="265.7">REV:</text>
<text x="287.4" y="275.2">Company:</text>
<text x="378.7" y="275.8">Sheet: 1/1</text>
<text x="287.4" y="282.9">Date:</text>
<text x="336.4" y="282.9">Drawn By: savrantaha_2220</text>
</g>
<g font-size="3.2" fill="#800">
<text x="41.6" y="6.8">1</text>
<text x="110.8" y="6.8">2</text>
<text x="179.9" y="6.8">3</text>
<text x="249.1" y="6.8">4</text>
<text x="318.2" y="6.8">5</text>
<text x="4.1" y="41.9">A</text>
<text x="405.9" y="41.9">A</text>
<text x="4.1" y="111.1">B</text>
<text x="405.9" y="111.1">B</text>
<text x="4.1" y="180.2">C</text>
<text x="405.9" y="180.2">C</text>
<text x="4.1" y="249.3">D</text>
<text x="405.9" y="249.3">D</text>
<text x="41.6" y="287.6">1</text>
<text x="110.8" y="287.6">2</text>
<text x="179.9" y="287.6">3</text>
<text x="249.1" y="287.6">4</text>
<text x="318.2" y="287.6">5</text>
</g>
<g font-size="3.2" fill="#000080">
<text x="89.8" y="29.2">V in</text>
<text x="89.8" y="26.1">BK1</text>
<text x="191.9" y="27.8">U1</text>
<text x="191.9" y="31">ARDUINO_NANO</text>
<text x="283.7" y="34.5">TS-1109-7</text>
<text x="283.7" y="31.3">K1</text>
<text x="357.8" y="34.5">TS-1109-7</text>
<text x="357.8" y="31.3">K8</text>
<text x="52.6" y="59.5">U5</text>
<text x="257.9" y="59.3">10k</text>
<text x="257.9" y="56.1">R3</text>
<text x="271.6" y="57.9">C9</text>
<text x="332" y="59.3">10k</text>
<text x="332" y="56.1">R10</text>
<text x="345.7" y="57.9">C16</text>
<text x="52.6" y="62.7">LD1117V33</text>
<text x="271.6" y="61">10pF</text>
<text x="345.7" y="61">10pF</text>
<text x="283.7" y="76.8">TS-1109-7</text>
<text x="283.7" y="73.7">K2</text>
<text x="357.8" y="76.8">TS-1109-7</text>
<text x="357.8" y="73.7">K7</text>
<text x="91.7" y="93.2">C1</text>
<text x="104.1" y="93.2">C2</text>
<text x="116.4" y="93.2">C3</text>
<text x="91.7" y="96.3">10</text>
<text x="98.4" y="96.3">F</text>
<text x="104.1" y="96.3">100</text>
<text x="112.5" y="96.3">F 47</text>
<text x="123.1" y="96.3">F</text>
<text x="257.9" y="101.6">10k</text>
<text x="257.9" y="98.5">R4</text>
<text x="271.6" y="100.2">C10</text>
<text x="332" y="101.6">10k</text>
<text x="332" y="98.5">R9</text>
<text x="345.7" y="100.2">C15</text>
<text x="190.6" y="107.1">MK1</text>
<text x="271.6" y="103.4">10pF</text>
<text x="345.7" y="103.4">10pF</text>
<text x="190.6" y="110.3">AS01-ML01D</text>
<text x="52.6" y="119.2">LD1117V50</text>
<text x="52.6" y="115.9">U3</text>
<text x="282" y="119.2">TS-1109-7</text>
<text x="282" y="116">K3</text>
<text x="356.1" y="119.2">TS-1109-7</text>
<text x="356.1" y="116">K6</text>
<text x="256.1" y="143.9">10k</text>
<text x="256.1" y="140.8">R5</text>
<text x="269.9" y="142.5">C11</text>
<text x="330.2" y="143.9">10k</text>
<text x="330.2" y="140.8">R8</text>
<text x="344" y="142.5">C14</text>
<text x="95.3" y="149.6">C4</text>
<text x="105.8" y="149.6">C5</text>
<text x="116.4" y="149.6">C6</text>
<text x="186.7" y="147.7">K10</text>
<text x="269.9" y="145.7">10pF</text>
<text x="344" y="145.7">10pF</text>
<text x="95.2" y="152.8">10</text>
<text x="102" y="152.8">F 100</text>
<text x="114.3" y="152.8">F47</text>
<text x="123.1" y="152.8">F</text>
<text x="186.7" y="150.9">TS-1109-7</text>
<text x="282" y="160.1">K4</text>
<text x="356.1" y="160.1">K5</text>
<text x="282" y="163.3">TS-1109-7</text>
<text x="356.1" y="163.3">TS-1109-7</text>
<text x="160.9" y="172.6">R12</text>
<text x="160.9" y="175.7">10k</text>
<text x="174.6" y="177.5">10pF</text>
<text x="174.6" y="174.3">C18</text>
<text x="256.1" y="184.9">R6</text>
<text x="330.2" y="184.9">R7</text>
<text x="256.1" y="188">10k</text>
<text x="269.9" y="189.8">10pF</text>
<text x="269.9" y="186.6">C12</text>
<text x="330.2" y="188">10k</text>
<text x="344" y="189.8">10pF</text>
<text x="344" y="186.6">C13</text>
<text x="356.1" y="209.1">TS-1109-7</text>
<text x="356.1" y="206">K9</text>
<text x="330.2" y="233.9">10k</text>
<text x="330.2" y="230.8">R11</text>
<text x="344" y="232.5">C17</text>
<text x="77.4" y="239.7">P1</text>
<text x="344" y="235.7">10pF</text>
<text x="77.4" y="242.9">Joystick</text>
<text x="211.4" y="249.9">Joystick</text>
<text x="211.4" y="246.7">P2</text>
<text x="37.4" y="256.8">10k</text>
<text x="37.4" y="253.7">R2</text>
<text x="51.2" y="255.4">C7</text>
<text x="51.2" y="258.6">10pF</text>
<text x="176.7" y="263.9">10k</text>
<text x="176.7" y="260.8">R1</text>
<text x="190.5" y="262.5">C8</text>
<text x="190.5" y="265.7">10pF</text>
</g>
<g font-size="3.2" fill="#00f">
<text x="92.5" y="34.9">1</text>
<text x="96.7" y="33.4">1</text>
<text x="92.5" y="40.1">2</text>
<text x="96.7" y="38.7">2</text>
<text x="40" y="67">3</text>
<text x="45.2" y="68.4">VIN</text>
<text x="55.3" y="68.4">VOUT</text>
<text x="67.4" y="67">2</text>
<text x="179.5" y="118.1">3</text>
<text x="183" y="119.9">CE</text>
<text x="198.3" y="119.9">CSN</text>
<text x="206.6" y="118.1">4</text>
<text x="40" y="123.4">3</text>
<text x="45.2" y="124.8">VOUT</text>
<text x="56.9" y="124.8">GND</text>
<text x="67.4" y="123.4">2</text>
<text x="179.5" y="121.6">5</text>
<text x="179.5" y="125.2">7</text>
<text x="183" y="123.4">SCK</text>
<text x="196.4" y="123.4">MOSI</text>
<text x="206.6" y="121.6">6</text>
<text x="206.6" y="125.2">8</text>
<text x="183" y="126.9">MISO</text>
<text x="199" y="126.9">IRQ</text>
<text x="68.4" y="203" transform="rotate(-90 68.4 203)">V1</text>
<text x="71.9" y="203" transform="rotate(-90 71.9 203)">V2</text>
<text x="75.6" y="203" transform="rotate(-90 75.6 203)">V3</text>
<text x="80.9" y="203" transform="rotate(-90 80.9 203)">H1</text>
<text x="84.4" y="203" transform="rotate(-90 84.4 203)">H2</text>
<text x="87.9" y="203" transform="rotate(-90 87.9 203)">H3</text>
<text x="69.9" y="213.2" transform="rotate(-90 69.9 213.2)">V1</text>
<text x="73.3" y="213.2" transform="rotate(-90 73.3 213.2)">V2</text>
<text x="77" y="213.2" transform="rotate(-90 77 213.2)">V3</text>
<text x="82.3" y="213.4" transform="rotate(-90 82.3 213.4)">H1</text>
<text x="85.8" y="213.4" transform="rotate(-90 85.8 213.4)">H2</text>
<text x="89.3" y="213.4" transform="rotate(-90 89.3 213.4)">H3</text>
<text x="202.4" y="210" transform="rotate(-90 202.4 210)">V1</text>
<text x="206" y="210" transform="rotate(-90 206 210)">V2</text>
<text x="209.6" y="210" transform="rotate(-90 209.6 210)">V3</text>
<text x="214.9" y="210" transform="rotate(-90 214.9 210)">H1</text>
<text x="218.5" y="210" transform="rotate(-90 218.5 210)">H2</text>
<text x="222" y="210" transform="rotate(-90 222 210)">H3</text>
<text x="46.4" y="220.5">B1B</text>
<text x="58.8" y="221.9">B1B</text>
<text x="86" y="221.8">MOUNT4</text>
<text x="100.6" y="220.4">MOUNT4</text>
<text x="203.9" y="220.2" transform="rotate(-90 203.9 220.2)">V1</text>
<text x="207.4" y="220.2" transform="rotate(-90 207.4 220.2)">V2</text>
<text x="211" y="220.2" transform="rotate(-90 211 220.2)">V3</text>
<text x="216.3" y="220.4" transform="rotate(-90 216.3 220.4)">H1</text>
<text x="219.9" y="220.4" transform="rotate(-90 219.9 220.4)">H2</text>
<text x="223.4" y="220.4" transform="rotate(-90 223.4 220.4)">H3</text>
<text x="46.4" y="227.4">B2B</text>
<text x="46.4" y="224">B1A</text>
<text x="58.8" y="225.4">B1A</text>
<text x="86" y="225.3">MOUNT3</text>
<text x="100.6" y="227.4">MOUNT2</text>
<text x="100.6" y="223.9">MOUNT3</text>
<text x="180.5" y="227.6">B1B</text>
<text x="234.6" y="227.4">MOUNT4</text>
<text x="46.4" y="230.9">B2A</text>
<text x="58.8" y="232.4">B2A</text>
<text x="58.8" y="228.8">B2B</text>
<text x="86" y="232.4">MOUNT1</text>
<text x="86" y="228.9">MOUNT2</text>
<text x="100.6" y="231">MOUNT1</text>
<text x="180.5" y="231.1">B1A</text>
<text x="192.8" y="232.5">B1A</text>
<text x="192.8" y="229">B1B</text>
<text x="220.1" y="232.4">MOUNT3</text>
<text x="220.1" y="228.9">MOUNT4</text>
<text x="234.6" y="231">MOUNT3</text>
<text x="180.5" y="234.5">B2B</text>
<text x="180.5" y="238">B2A</text>
<text x="192.8" y="239.5">B2A</text>
<text x="192.8" y="235.9">B2B</text>
<text x="220.1" y="239.4">MOUNT1</text>
<text x="220.1" y="235.9">MOUNT2</text>
<text x="234.6" y="238">MOUNT1</text>
<text x="234.6" y="234.5">MOUNT2</text>
</g>
<g font-size="3.2" fill="#8d2323">
<text x="172.3" y="38.7">1</text>
<text x="177.4" y="40.1">D1/TX</text>
<text x="204.7" y="40.1">VIN</text>
<text x="213.8" y="38.7">30</text>
<text x="272.8" y="38.7">1</text>
<text x="278" y="40.1">A0</text>
<text x="289.3" y="40.1">A1</text>
<text x="296.7" y="38.7">4</text>
<text x="346.9" y="38.7">1</text>
<text x="352.1" y="40.1">A0</text>
<text x="363.4" y="40.1">A1</text>
<text x="370.8" y="38.7">4</text>
<text x="172.3" y="45.8">3</text>
<text x="172.3" y="42.3">2</text>
<text x="177.4" y="47.2">RESET</text>
<text x="177.4" y="43.7">D0/RX</text>
<text x="200.3" y="47.2">RESET</text>
<text x="203.3" y="43.7">GND</text>
<text x="213.8" y="42.3">29</text>
<text x="213.8" y="45.8">28</text>
<text x="272.8" y="45.8">2</text>
<text x="278" y="47.2">B0</text>
<text x="289.3" y="47.2">B1</text>
<text x="296.7" y="45.8">3</text>
<text x="346.9" y="45.8">2</text>
<text x="352.1" y="47.2">B0</text>
<text x="363.4" y="47.2">B1</text>
<text x="370.8" y="45.8">3</text>
<text x="172.3" y="52.8">5</text>
<text x="172.3" y="49.3">4</text>
<text x="177.4" y="50.7">GND</text>
<text x="203.8" y="50.7">+5V</text>
<text x="213.8" y="49.3">27</text>
<text x="213.8" y="52.8">26</text>
<text x="172.3" y="59.9">7</text>
<text x="172.3" y="56.4">6</text>
<text x="177.4" y="57.8">D3</text>
<text x="177.4" y="54.3">D2</text>
<text x="206.4" y="54.3">A7</text>
<text x="206.4" y="57.8">A6</text>
<text x="213.8" y="56.4">25</text>
<text x="213.8" y="59.9">24</text>
<text x="172.3" y="63.4">8</text>
<text x="177.4" y="64.8">D5</text>
<text x="177.4" y="61.3">D4</text>
<text x="206.4" y="61.3">A5</text>
<text x="206.4" y="64.8">A4</text>
<text x="213.8" y="63.4">23</text>
<text x="170.2" y="70.5">10</text>
<text x="172.3" y="67">9</text>
<text x="177.4" y="71.9">D7</text>
<text x="177.4" y="68.4">D6</text>
<text x="206.4" y="68.4">A3</text>
<text x="206.4" y="71.9">A2</text>
<text x="213.8" y="67">22</text>
<text x="213.8" y="70.5">21</text>
<text x="170.2" y="77.5">12</text>
<text x="170.2" y="74">11</text>
<text x="177.4" y="75.4">D8</text>
<text x="206.4" y="75.4">A1</text>
<text x="213.8" y="74">20</text>
<text x="213.8" y="77.5">19</text>
<text x="170.2" y="81.1">13</text>
<text x="177.4" y="82.5">D10</text>
<text x="177.4" y="79">D9</text>
<text x="202.4" y="82.5">AREF</text>
<text x="206.4" y="79">A0</text>
<text x="213.8" y="81.1">18</text>
<text x="272.8" y="81.1">1</text>
<text x="278" y="82.5">A0</text>
<text x="289.3" y="82.5">A1</text>
<text x="296.7" y="81.1">4</text>
<text x="346.9" y="81.1">1</text>
<text x="352.1" y="82.5">A0</text>
<text x="363.4" y="82.5">A1</text>
<text x="370.8" y="81.1">4</text>
<text x="170.2" y="84.6">14</text>
<text x="170.2" y="88.1">15</text>
<text x="177.4" y="86">D11/MOSI</text>
<text x="177.4" y="89.5">D12/MISO D13/SCK</text>
<text x="204.4" y="86">3V3</text>
<text x="213.8" y="84.6">17</text>
<text x="213.8" y="88.1">16</text>
<text x="272.8" y="88.1">2</text>
<text x="278" y="89.5">B0</text>
<text x="289.3" y="89.5">B1</text>
<text x="296.7" y="88.1">3</text>
<text x="346.9" y="88.1">2</text>
<text x="352.1" y="89.5">B0</text>
<text x="363.4" y="89.5">B1</text>
<text x="370.8" y="88.1">3</text>
<text x="271" y="123.4">1</text>
<text x="276.2" y="124.8">A0</text>
<text x="287.6" y="124.8">A1</text>
<text x="294.9" y="123.4">4</text>
<text x="345.1" y="123.4">1</text>
<text x="350.3" y="124.8">A0</text>
<text x="361.6" y="124.8">A1</text>
<text x="369" y="123.4">4</text>
<text x="271" y="130.5">2</text>
<text x="276.2" y="131.9">B0</text>
<text x="287.6" y="131.9">B1</text>
<text x="294.9" y="130.5">3</text>
<text x="345.1" y="130.5">2</text>
<text x="350.3" y="131.9">B0</text>
<text x="361.6" y="131.9">B1</text>
<text x="369" y="130.5">3</text>
<text x="175.8" y="155.2">1</text>
<text x="199.7" y="155.2">4</text>
<text x="181" y="156.6">A0</text>
<text x="192.3" y="156.6">A1</text>
<text x="175.8" y="162.2">2</text>
<text x="181" y="163.6">B0</text>
<text x="192.3" y="163.6">B1</text>
<text x="199.7" y="162.2">3</text>
<text x="271" y="167.5">1</text>
<text x="294.9" y="167.5">4</text>
<text x="345.1" y="167.5">1</text>
<text x="369" y="167.5">4</text>
<text x="276.2" y="168.9">A0</text>
<text x="287.6" y="168.9">A1</text>
<text x="350.3" y="168.9">A0</text>
<text x="361.6" y="168.9">A1</text>
<text x="271" y="174.6">2</text>
<text x="276.2" y="176">B0</text>
<text x="287.6" y="176">B1</text>
<text x="294.9" y="174.6">3</text>
<text x="345.1" y="174.6">2</text>
<text x="350.3" y="176">B0</text>
<text x="361.6" y="176">B1</text>
<text x="369" y="174.6">3</text>
<text x="345.1" y="213.4">1</text>
<text x="350.3" y="214.8">A0</text>
<text x="361.6" y="214.8">A1</text>
<text x="369" y="213.4">4</text>
<text x="345.1" y="220.4">2</text>
<text x="350.3" y="221.8">B0</text>
<text x="361.6" y="221.8">B1</text>
<text x="369" y="220.4">3</text>
</g>
<g font-size="3.2">
<text x="54.3" y="78.5" transform="rotate(-90 54.3 78.5)">1</text>
<text x="179.5" y="114.6">1</text>
<text x="183" y="116.3">GND</text>
<text x="54.3" y="134.9" transform="rotate(-90 54.3 134.9)">1</text>
</g>
<g font-size="3.2" fill="#f00">
<text x="198.5" y="116.3">VCC</text>
<text x="206.6" y="114.6">2</text>
</g>
</svg>
